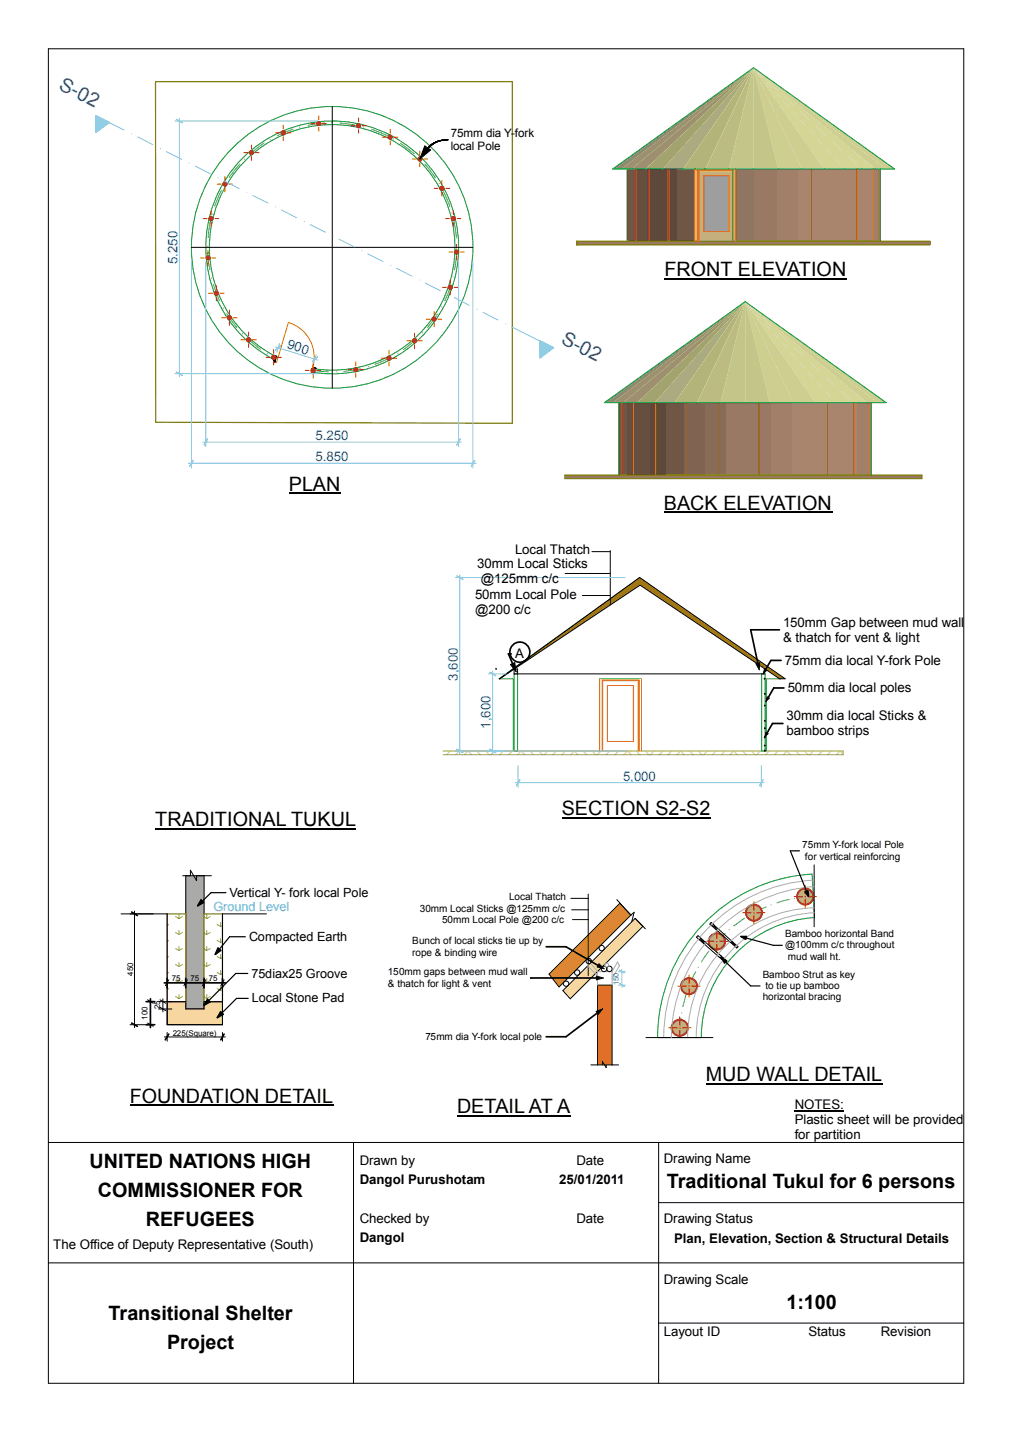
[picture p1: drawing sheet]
<svg xmlns="http://www.w3.org/2000/svg" width="210mm" height="297mm" viewBox="0 0 210 297" stroke-linecap="round" stroke-linejoin="round" font-family="sans-serif">
<path d="M10 10.1h189.9v276.8h-189.9zM10 237h189.9M73.3 237v49.9M136.6 237v49.9M136.6 249.5h63.3M10 262h189.9M136.6 274.4h63.3" fill="none" stroke="#010101" stroke-width=".21"/>
<path d="M32.3 16.9h74v70.9l-74-.2z" fill="none" stroke="#808001" stroke-width=".25"/>
<circle cx="68.9" cy="51.3" r="29.2" fill="#fff"/>
<circle cx="68.9" cy="51.3" r="29.2" fill="none" stroke="#039e22" stroke-width=".21"/>
<path d="M51 32.2a26.2 26.2 0 0 1 43 11.5 26.2 26.2 0 0 1-29.4 33.5v-.8a25.5 25.5 0 0 0 29-30.9 25.5 25.5 0 0 0-39.6-14.9 25.5 25.5 0 0 0 1.4 42.3l1.8 1.1-.3 .6a26.2 26.2 0 0 1-5.9-42.4z" fill-rule="evenodd" fill="#fff"/>
<path d="M50.3 32.8a26.2 26.2 0 0 1 43.6 10.5 26.2 26.2 0 0 1-29.3 33.9v-.8a25.5 25.5 0 0 0 29-30.9 25.5 25.5 0 0 0-39.6-14.9 25.5 25.5 0 0 0 1.4 42.3l1.8 1.1-.3 .6a26.2 26.2 0 0 1-6.6-41.8z" fill="none" stroke="#039e22" stroke-width=".21"/>
<g fill="none" stroke="#42c342" stroke-width=".21">
<path d="M45.9 39.5l-1.4 3.3M46.6 38.3h.1M49.7 34l-2.2 2.8M50.7 33h.1M54.8 29.7l-2.8 2.1M56 29h.1M60.8 26.8l-3.3 1.4M62.1 26.4h.1M67.4 25.5l-3.5 .5M68.7 25.5h.1M70.5 25.5l3.5 .5M75.4 26.3h.1"/>
<path d="M77.1 26.8l3.2 1.4M81.6 28.8h.1M83.1 29.7l2.8 2.2M86.9 32.8v.1M88.1 34.1l2.2 2.8M91.1 38.1h.1M91.9 39.6l1.4 3.2M43.1 52.5h.1M43.1 51.1h.1M43.1 52.5l.4 3.4M43.7 45.8l-.5 3.5M43.9 57.7h.1"/>
<path d="M44 44.4h.1M44.2 59l1.3 3.3M93.5 59.1l-1.3 3.3M93.7 44.2h.1M94 57.4h.1M94.1 45.9l.6 3.5M94.7 52.5l-.4 3.5M94.7 50.8h.1M46.3 63.9h.1M47 65.1l2.1 2.8M50.3 69.2v.1M51.3 70.2l2.7 2.2"/>
<path d="M55.5 73.4h.1M56.7 74.1l.3 .2M64.6 76.8l3.5 .3M69.8 77.1v.1M74.8 76.5l-3.5 .5M76.5 76h.1M81 74.1l-3.2 1.5M82.5 73.3h.1M86.4 70.3l-2.7 2.2M87.7 69h.1M90.7 65.2l-2.1 2.8M91.6 63.6v.1"/>
</g>
<path d="M57.1 73.9l.2 .1-.3 1.1v-.2l-.2-.1M65.5 76.4l-.3-.1-.3 1.1 .1-.1 .2 .1" fill="none" stroke="#010101" stroke-width=".35"/>
<g fill="#fff">
<path d="M64.9 76.2l.3 .1-.3 1.1-.3-.1z" fill-rule="evenodd"/>
<path d="M57.3 74l.4 .1-.3 1.1-.4-.1z" fill-rule="evenodd"/>
</g>
<path d="M57.3 74l.4 .1-.3 1.1-.4-.1zM57.7 74.1l2.1-7.2a7.5 7.5 0 0 1 5.1 9.3M64.9 76.2l.3 .1-.3 1.1-.3-.1z" fill="none" stroke="#ff6701" stroke-width=".21"/>
<path d="M57.1 73.9l.2 .1-.3 1.1v-.2l-.2-.1M65.5 76.4l-.3-.1-.3 1.1 .1-.1 .2 .1" fill="none" stroke="#010101" stroke-width=".35"/>
<circle cx="56.8" cy="74.1" r=".38" fill="#a81003"/>
<circle cx="56.8" cy="74.1" r=".38" fill="none" stroke="#a81003" stroke-width=".35"/>
<path d="M55.2 74.1h.8M56.8 74.1h.1M56.8 72.5v.8M56.8 74.9v.8M57.6 74.1h.8" fill="none" stroke="#ff0101" stroke-width=".21"/>
<circle cx="51.6" cy="70.5" r=".39" fill="#a81003"/>
<circle cx="51.6" cy="70.5" r=".38" fill="none" stroke="#a81003" stroke-width=".35"/>
<path d="M50 70.5h.8M51.6 70.5h.1M51.6 68.9v.8M51.6 71.3v.8M52.4 70.5h.8" fill="none" stroke="#ff0101" stroke-width=".21"/>
<circle cx="47.6" cy="65.9" r=".38" fill="#a81003"/>
<circle cx="47.6" cy="65.9" r=".38" fill="none" stroke="#a81003" stroke-width=".35"/>
<path d="M46 65.9h.8M47.6 64.3v.8M47.6 65.9v.1M47.6 66.7v.8M48.4 65.9h.8" fill="none" stroke="#ff0101" stroke-width=".21"/>
<circle cx="44.9" cy="60.8" r=".39" fill="#a81003"/>
<circle cx="44.9" cy="60.8" r=".38" fill="none" stroke="#a81003" stroke-width=".35"/>
<path d="M44.9 59.2v.8M43.3 60.8h.8M44.9 60.8v.1M44.9 61.6v.8M45.7 60.8h.8" fill="none" stroke="#ff0101" stroke-width=".21"/>
<circle cx="43.2" cy="53.5" r=".37" fill="#a81003"/>
<circle cx="43.2" cy="53.5" r=".36" fill="none" stroke="#a81003" stroke-width=".35"/>
<path d="M41.6 53.5h.8M43.1 51.9v.8M43.1 53.5v.1M43.1 54.3v.8M43.9 53.5h.8" fill="none" stroke="#ff0101" stroke-width=".21"/>
<circle cx="43.8" cy="45.4" r=".37" fill="#a81003"/>
<circle cx="43.8" cy="45.3" r=".38" fill="none" stroke="#a81003" stroke-width=".35"/>
<path d="M42.2 45.3h.8M43.8 43.7v.8M43.8 45.3v.1M43.8 46.1v.8M44.6 45.3h.8" fill="none" stroke="#ff0101" stroke-width=".21"/>
<circle cx="46.6" cy="38.2" r=".37" fill="#a81003"/>
<circle cx="46.7" cy="38.2" r=".37" fill="none" stroke="#a81003" stroke-width=".35"/>
<path d="M45 38.2h.8M46.7 36.6v.8M46.7 38.2h.1M46.7 39v.8M47.5 38.2h.7" fill="none" stroke="#ff0101" stroke-width=".21"/>
<circle cx="52.1" cy="31.7" r=".38" fill="#a81003"/>
<circle cx="52.1" cy="31.7" r=".37" fill="none" stroke="#a81003" stroke-width=".35"/>
<path d="M50.5 31.7h.9M52.2 30.1v.8M52.2 31.7h.1M52.2 32.5v.8M52.9 31.7h.8" fill="none" stroke="#ff0101" stroke-width=".21"/>
<circle cx="58.8" cy="27.6" r=".38" fill="#a81003"/>
<circle cx="58.8" cy="27.6" r=".38" fill="none" stroke="#a81003" stroke-width=".35"/>
<path d="M57.1 27.6h.9M58.8 27.6h.1M58.8 26v.8M58.8 28.4v.8M59.6 27.6h.8" fill="none" stroke="#ff0101" stroke-width=".21"/>
<circle cx="66.1" cy="25.6" r=".37" fill="#a81003"/>
<circle cx="66.1" cy="25.6" r=".36" fill="none" stroke="#a81003" stroke-width=".35"/>
<path d="M64.5 25.7h.8M66.1 25.7h.1M66.1 24v.8M66.1 26.4v.8M66.9 25.7h.8" fill="none" stroke="#ff0101" stroke-width=".21"/>
<circle cx="80.7" cy="74.3" r=".37" fill="#a81003"/>
<circle cx="80.7" cy="74.3" r=".38" fill="none" stroke="#a81003" stroke-width=".35"/>
<path d="M79.1 74.3h.8M80.7 72.7v.8M80.7 74.3h.1M80.7 75.1v.8M81.5 74.3h.8" fill="none" stroke="#ff0101" stroke-width=".21"/>
<circle cx="86" cy="70.7" r=".38" fill="#a81003"/>
<circle cx="86" cy="70.7" r=".38" fill="none" stroke="#a81003" stroke-width=".35"/>
<path d="M84.4 70.7h.8M86 70.7h.1M86 69.1v.8M86 71.5v.8M86.8 70.7h.8" fill="none" stroke="#ff0101" stroke-width=".21"/>
<circle cx="90" cy="66.2" r=".37" fill="#a81003"/>
<circle cx="90" cy="66.2" r=".36" fill="none" stroke="#a81003" stroke-width=".35"/>
<path d="M88.4 66.2h.8M90 64.6v.8M90 66.2v.1M90 67v.8M90.8 66.2h.8" fill="none" stroke="#ff0101" stroke-width=".21"/>
<circle cx="93.4" cy="59.6" r=".37" fill="#a81003"/>
<circle cx="93.4" cy="59.6" r=".37" fill="none" stroke="#a81003" stroke-width=".35"/>
<path d="M91.8 59.6h.8M93.4 58v.8M93.4 59.6h.1M94.2 59.6h.8M93.4 60.4v.8" fill="none" stroke="#ff0101" stroke-width=".21"/>
<circle cx="94.7" cy="52.3" r=".37" fill="#a81003"/>
<circle cx="94.7" cy="52.3" r=".37" fill="none" stroke="#a81003" stroke-width=".35"/>
<path d="M93.1 52.3h.8M94.7 50.7v.8M94.7 52.3h.1M94.7 53.1v.8M95.5 52.3h.8" fill="none" stroke="#ff0101" stroke-width=".21"/>
<circle cx="94" cy="45.3" r=".37" fill="#a81003"/>
<circle cx="94" cy="45.3" r=".37" fill="none" stroke="#a81003" stroke-width=".35"/>
<path d="M92.4 45.3h.8M94 43.7v.8M94 45.3v.1M94 46.1v.8M94.8 45.3h.8" fill="none" stroke="#ff0101" stroke-width=".21"/>
<circle cx="91.7" cy="39.1" r=".38" fill="#a81003"/>
<circle cx="91.7" cy="39.1" r=".38" fill="none" stroke="#a81003" stroke-width=".35"/>
<path d="M90 39.1h.8M91.7 37.5v.8M91.7 39.1h.1M91.7 39.9v.8M92.5 39.1h.8" fill="none" stroke="#ff0101" stroke-width=".21"/>
<circle cx="87.1" cy="33" r=".37" fill="#a81003"/>
<circle cx="87.1" cy="33" r=".37" fill="none" stroke="#a81003" stroke-width=".35"/>
<path d="M85.5 33h.8M87.1 31.4v.8M87.1 33h.1M87.1 33.8v.8M87.9 33h.8" fill="none" stroke="#ff0101" stroke-width=".21"/>
<circle cx="80.9" cy="28.5" r=".37" fill="#a81003"/>
<circle cx="80.9" cy="28.4" r=".37" fill="none" stroke="#a81003" stroke-width=".35"/>
<path d="M79.3 28.4h.8M80.9 28.4h.1M80.9 26.8v.8M80.9 29.3v.8M81.7 28.4h.8" fill="none" stroke="#ff0101" stroke-width=".21"/>
<circle cx="74.4" cy="26.1" r=".38" fill="#a81003"/>
<circle cx="74.4" cy="26.1" r=".37" fill="none" stroke="#a81003" stroke-width=".35"/>
<path d="M72.8 26.1h.8M74.4 26.1h.1M74.4 24.5v.8M74.4 26.9v.7M75.1 26.1h.8" fill="none" stroke="#ff0101" stroke-width=".21"/>
<circle cx="73.8" cy="76.7" r=".37" fill="#a81003"/>
<circle cx="73.8" cy="76.7" r=".36" fill="none" stroke="#a81003" stroke-width=".35"/>
<path d="M72.2 76.7h.8M73.8 75.1v.8M73.8 76.7h.1M73.8 77.5v.8M74.6 76.7h.8" fill="none" stroke="#ff0101" stroke-width=".21"/>
<circle cx="64.9" cy="76.8" r=".38" fill="#a81003"/>
<circle cx="64.9" cy="76.9" r=".37" fill="none" stroke="#a81003" stroke-width=".35"/>
<path d="M63.3 76.8h.8M64.9 76.8h.1M64.9 75.3v.7M64.9 77.6v.8M65.7 76.8h.8" fill="none" stroke="#ff0101" stroke-width=".21"/>
<path d="M68.9 22.1v58.4M39.7 51.3h58.4" fill="none" stroke="#010101" stroke-width=".21"/>
<g fill="none" stroke="#80c2ff" stroke-width=".21">
<path d="M22.6 25.4l3.1 1.6M27.3 27.8h.1M28.6 28.4l3.1 1.6M33.3 30.8h.1M34.5 31.5l3.2 1.6M36.3 25.1h29.6M37.2 24.5v53.6M39.2 33.8h.1M40.5 34.5l3.1 1.6M45.2 36.9h.1M46.4 37.5l3.2 1.6M51.2 39.9h.1"/>
<path d="M39.7 54.3v42.8M42.7 54.3v38.3M52.4 40.6l3.2 1.5M57.1 42.9h.1M58.4 43.6l3.2 1.6M63.1 46h.1M64.3 46.6l3.2 1.6M69.1 49h.1M70.3 49.6l3.2 1.6M75.1 52h.1M76.3 52.7l3.2 1.5M81 55h.1"/>
<path d="M82.3 55.7l3.1 1.6M87 58.1h.1M88.2 58.7l3.2 1.6M95.1 54.3v38.3M98.1 54.3v42.8M36.3 77.5h29.6M57.1 72l8.8 2.7M58 71.2l-.6 1.9M65.6 73.6l-.6 1.8M93 61.1h.1M94.2 61.7l3.1 1.6M98.9 64.1h.1"/>
<path d="M100.2 64.8l3.1 1.6M104.9 67.2h.1M106.1 67.8l6 3M39.1 96.1h59.6M42.1 91.7h53.6"/>
</g>
<path d="M36.6 24.8l1.2 .7M36.6 77.2l1.2 .7M58.2 71.7l-1.1 .9M65.8 74l-1 1M40 95.5l-.7 1.2M43.1 91.1l-.8 1.2M95.5 91.1l-.8 1.2M98.5 95.5l-.8 1.2" fill="none" stroke="#41a5ff" stroke-width=".25"/>
<path d="M19.9 24l2.7 1.4-2.7 2z" fill="#41a5ff"/>
<path d="M19.9 24l2.7 1.4-2.7 2z" fill="none" stroke="#41a5ff" stroke-width=".35"/>
<path d="M112.1 70.8l2.6 1.3-2.7 2.1z" fill="#41a5ff"/>
<path d="M112.1 70.8l2.6 1.3-2.7 2.1z" fill="none" stroke="#41a5ff" stroke-width=".35"/>
<path d="M88.1 30.3l1.2 .8-2.2 1.9z" fill="none" stroke="#010101" stroke-width=".21"/>
<path d="M88.1 30.3l1.2 .8-2.2 1.9z" fill="#010101"/>
<g fill="none" stroke="#010101" stroke-width=".21">
<path d="M88.7 30.7h.1M88.7 30.6h.1M88.7 30.6v.1M88.8 30.6h.1M88.8 30.6h-.1M88.9 30.5h.1M88.9 30.5l-.1 .1M88.9 30.5v.1M89 30.4h.1M89 30.4l-.1 .1M89.1 30.4h.1M89.1 30.3h.1"/>
<path d="M89.1 30.3l-.1 .1M89.2 30.3h.1M89.2 30.2h.1M89.2 30.2v.1M89.3 30.1h.1M89.3 30.1l-.1 .1M89.4 30.1h-.1M89.4 30.1h.1M89.5 30h.1M89.5 30l-.1 .1M89.6 29.9h.1M89.6 29.9l-.1 .1"/>
<path d="M89.7 29.9h.1M89.7 29.8h.1M89.7 29.8l-.1 .1M89.8 29.8h.1M89.9 29.7h.1M89.9 29.7l-.1 .1M90 29.7h.1M90 29.7h-.1M90 29.6v.1M90 29.6h.1M90.1 29.6h.1M90.2 29.5h.1"/>
<path d="M90.3 29.5h.1M90.3 29.5l-.3 .1M90.4 29.5h.1M90.5 29.4h.1M90.6 29.4h.1M90.6 29.4l-.2 .1M90.7 29.3h.1M90.8 29.3l-.2 .1M90.8 29.3h.1M90.9 29.3h.1M91 29.3h.1M91 29.3h-.2"/>
<path d="M91.1 29.2h.1M91.1 29.2l-.1 .1M91.2 29.2h.1M91.3 29.2h.1M91.4 29.2h.1M91.4 29.1h.1M91.5 29.1h.1M91.6 29.1h.1M91.6 29.1l-.4 .1M91.7 29.1h.1M91.7 29.1h-.1M91.7 29.1h.2"/>
<path d="M91.8 29.1h.1M91.9 29.1h.1M91.9 29h.1M91.9 29v.1M92 29h.1M92.1 29h.1M92.2 29h.1M92.3 29h.1M92.4 29h.1M92.5 29h.1M92.5 29h-.6M92.5 29h.3"/>
<path d="M92.6 29h.1M92.7 29h.1M92.8 29h.1"/>
</g>
<path d="M138.9 35.1v14.9M144.1 35.1v14.9M161.3 35.1v14.9M168.1 35.1v14.9M177.5 35.1v14.9" fill="none" stroke="#8a5a20" stroke-width=".21"/>
<path d="M161.4 35.1v14.9M168.3 35.1v14.9M168.4 35.1v14.9M173.6 35.1v14.9M173.7 35.1v14.9M177.6 35.1v14.9M177.8 35.1v14.9M181.2 35.1v14.9M182.4 35.1v14.9M182.5 35.1v14.9" fill="none" stroke="#99652a" stroke-width=".21"/>
<path d="M130.3 35.1v14.9M134.8 35.1v14.9M138.8 35.1v14.9M144 35.1v14.9M168 35.1v14.9" fill="none" stroke="#643f0a" stroke-width=".21"/>
<path d="M130.2 35.1v14.9M131.9 35.1v14.9M134.6 35.1v14.9M138.6 35.1v14.9M143.9 35.1v14.9" fill="none" stroke="#5c3a05" stroke-width=".21"/>
<path d="M119.6 50l.1 .8z" fill-rule="evenodd" fill="#785d4b"/>
<path d="M119.7 50h73.2v.8h-73.2z" fill-rule="evenodd" fill="#997963"/>
<path d="M152.6 35.1v14.9" fill="none" stroke="#edcf98" stroke-width=".21"/>
<path d="M152.3 35.1h.3v14.9h-.5v-14.7z" fill-rule="evenodd" fill="#c9af80"/>
<path d="M144.6 35.3v14.7" fill="none" stroke="#edcf98" stroke-width=".21"/>
<path d="M144.1 35.1h.3l.2 .2v14.7h-.5z" fill-rule="evenodd" fill="#c9af80"/>
<path d="M144.4 35.2h7.9" fill="none" stroke="#c9af80" stroke-width=".25"/>
<path d="M144.6 35.4h7.5M144.7 35.4v14.6M152 35.4v14.6" fill="none" stroke="#c9af80" stroke-width=".21"/>
<path d="M144.8 35.4v14.6M145.9 36.4v11.6" fill="none" stroke="#edcf98" stroke-width=".21"/>
<g fill="#c9af80">
<path d="M144.9 36.4h1v11.6h-1z" fill-rule="evenodd"/>
<path d="M151.2 36.4h.7v11.6h-.7z" fill-rule="evenodd"/>
<path d="M144.9 48h7v2h-7z" fill-rule="evenodd"/>
<path d="M144.9 35.4h7v1h-7z" fill-rule="evenodd"/>
</g>
<path d="M146 36.4h5.2v11.6h-5.2z" fill-rule="evenodd" fill="#9e9e9e"/>
<path d="M156.3 14.1l29.2 21h-.4z" fill="#c4c589"/>
<path d="M127.1 35.1l29.2-21-28.8 21z" fill="#808158"/>
<path d="M127.5 35.1l28.8-21-27.5 21z" fill="#88895e"/>
<path d="M128.8 35.1l27.5-21-25.3 21z" fill="#919265"/>
<path d="M131 35.1l25.3-21-22.4 21z" fill="#999a6b"/>
<path d="M133.9 35.1l22.4-21-18.8 21z" fill="#a2a371"/>
<path d="M156.3 14.1l-14.6 21h-4.2z" fill="#aaab78"/>
<path d="M156.3 14.1l-10 21h-4.6z" fill="#b3b47e"/>
<path d="M156.3 14.1l-5.1 21h-4.9z" fill="#bcbc83"/>
<g fill="#c4c589">
<path d="M156.3 14.1v21h-5.1z"/>
<path d="M156.3 14.1l5.1 21h-5.1z"/>
</g>
<g fill="#cdce90">
<path d="M156.3 14.1l10 21h-4.9z"/>
<path d="M156.3 14.1l14.6 21h-4.6z"/>
</g>
<g fill="#d5d696">
<path d="M156.3 14.1l18.8 21h-4.2z"/>
<path d="M156.3 14.1l22.4 21h-3.6z"/>
<path d="M156.3 14.1l25.3 21h-2.9z"/>
</g>
<g fill="#cdce90">
<path d="M156.3 14.1l27.5 21h-2.2z"/>
<path d="M156.3 14.1l28.8 21h-1.3z"/>
</g>
<path d="M151.9 35.4v14.6" fill="none" stroke="#90725d" stroke-width=".21"/>
<path d="M152.6 35.1h3.9v14.9h-3.9z" fill-rule="evenodd" fill="#90725d"/>
<path d="M156.5 35.1h4.6v14.9h-4.6z" fill-rule="evenodd" fill="#997963"/>
<path d="M161.4 35.1h4.1v14.9h-4.1z" fill-rule="evenodd" fill="#a17f69"/>
<path d="M161.2 35.1v14.9" fill="none" stroke="#a17f69" stroke-width=".21"/>
<g fill="#aa856e">
<path d="M165.5 35.1h2.5v14.9h-2.5z" fill-rule="evenodd"/>
<path d="M168.4 35.1h1.3v14.9h-1.3z" fill-rule="evenodd"/>
<path d="M169.7 35.1h3.7v14.9h-3.7z" fill-rule="evenodd"/>
<path d="M173.7 35.1h3v14.9h-3z" fill-rule="evenodd"/>
</g>
<path d="M173.5 35.1v14.9" fill="none" stroke="#aa856e" stroke-width=".21"/>
<g fill="#aa856e">
<path d="M176.7 35.1h.8v14.9h-.8z" fill-rule="evenodd"/>
<path d="M177.8 35.1h1.4v14.9h-1.4z" fill-rule="evenodd"/>
<path d="M179.2 35.1h1.9v14.9h-1.9z" fill-rule="evenodd"/>
</g>
<path d="M181.2 35.1h1v14.9h-1z" fill-rule="evenodd" fill="#a17f69"/>
<path d="M181.1 35.1v14.9" fill="none" stroke="#a17f69" stroke-width=".21"/>
<path d="M182.3 35.1v14.9M182.5 35.1v14.9" fill="none" stroke="#997963" stroke-width=".21"/>
<path d="M130.5 35.1v14.9" fill="none" stroke="#6f5645" stroke-width=".42"/>
<path d="M130.1 35.1v14.9" fill="none" stroke="#6f5645" stroke-width=".21"/>
<path d="M130.7 35.1h1.2v14.9h-1.2z" fill-rule="evenodd" fill="#6f5645"/>
<path d="M132 35.1v14.9" fill="none" stroke="#6f5645" stroke-width=".21"/>
<path d="M132 35.1h2.2v14.9h-2.2z" fill-rule="evenodd" fill="#674f40"/>
<path d="M134.4 35.1v14.9" fill="none" stroke="#5e483a" stroke-width=".38"/>
<g fill="#5e483a">
<path d="M134.9 35.1h2.1v14.9h-2.1z" fill-rule="evenodd"/>
<path d="M137 35.1h1.6v14.9h-1.6z" fill-rule="evenodd"/>
<path d="M139 35.1h1.4v14.9h-1.4z" fill-rule="evenodd"/>
</g>
<path d="M140.4 35.1h3.4v14.9h-3.4z" fill-rule="evenodd" fill="#6f5645"/>
<path d="M144.1 35.1v14.9" fill="none" stroke="#6f5645" stroke-width=".21"/>
<path d="M130.2 35.1v14.9M131.9 35.1v14.9M134.6 35.1v14.9M138.6 35.1v14.9M177.8 35.1v14.9M181.2 35.1v14.9M182.5 35.1v14.9" fill="none" stroke="#fd4536" stroke-width=".21"/>
<path d="M119.7 50v.8M192.9 50h-73.3v.8h73.3" fill="none" stroke="#808001" stroke-width=".25"/>
<path d="M144.1 35.1v14.9M144.9 35.4v14.6M145.9 36.4h5.3v11.6h-5.3zM146 36.4v11.6M152.6 35.1v14.9M144.6 50v-14.7h7.5v14.7M144.7 50v-14.6h7.2v14.6" fill="none" stroke="#ff6701" stroke-width=".21"/>
<path d="M127.1 35.1l29.2-21 29.2 21zM130.1 35.1v14.9M151.9 35.4v14.6M182.5 35.1v14.9" fill="none" stroke="#039e22" stroke-width=".21"/>
<path d="M129.1 83.5v15.1M131.5 83.5v15.1M136 83.5v15.1M142.2 83.5v15.1M148.8 83.5v15.1" fill="none" stroke="#5c3a05" stroke-width=".21"/>
<path d="M129.1 83.5v15.1M131.6 83.5v15.1M136.1 83.5v15.1M142.3 83.5v15.1M148.9 83.5v15.1M157.2 83.5v15.1" fill="none" stroke="#643f0a" stroke-width=".21"/>
<path d="M136.3 83.5v15.1M142.5 83.5v15.1M149.1 83.5v15.1M157.4 83.5v15.1M164.8 83.5v15.1M171.4 83.5v15.1" fill="none" stroke="#8a5a20" stroke-width=".21"/>
<path d="M149.2 83.5v15.1M157.5 83.5v15.1M157.6 83.5v15.1M164.9 83.5v15.1M165 83.5v15.1M171.5 83.5v15.1M171.7 83.5v15.1M177 83.5v15.1M177.2 83.5v15.1M180 83.5v15.1" fill="none" stroke="#99652a" stroke-width=".21"/>
<path d="M117.2 98.6h74v.7h-74z" fill-rule="evenodd" fill="#997963"/>
<path d="M125.3 83.5l29.3-20.9-28.8 20.9z" fill="#808158"/>
<path d="M125.8 83.5l28.8-20.9-27.5 20.9z" fill="#88895e"/>
<path d="M127.1 83.5l27.5-20.9-25.4 20.9z" fill="#919265"/>
<path d="M129.2 83.5l25.4-20.9-22.4 20.9z" fill="#999a6b"/>
<path d="M132.2 83.5l22.4-20.9-18.8 20.9z" fill="#a2a371"/>
<path d="M154.6 62.6l-14.6 20.9h-4.2z" fill="#aaab78"/>
<path d="M154.6 62.6l-10 20.9h-4.6z" fill="#b3b47e"/>
<path d="M154.6 62.6l-5.1 20.9h-4.9z" fill="#bcbc83"/>
<g fill="#c4c589">
<path d="M154.6 62.6v20.9h-5.1z"/>
<path d="M154.6 62.6l5 20.9h-5z"/>
</g>
<g fill="#cdce90">
<path d="M154.6 62.6l9.9 20.9h-4.9z"/>
<path d="M154.6 62.6l14.6 20.9h-4.7z"/>
</g>
<g fill="#d5d696">
<path d="M154.6 62.6l18.8 20.9h-4.2z"/>
<path d="M154.6 62.6l22.4 20.9h-3.6z"/>
<path d="M154.6 62.6l25.3 20.9h-2.9z"/>
</g>
<g fill="#cdce90">
<path d="M154.6 62.6l27.4 20.9h-2.1z"/>
<path d="M154.6 62.6l28.7 20.9h-1.3z"/>
</g>
<path d="M154.6 62.6l29.2 20.9h-.5z" fill="#c4c589"/>
<g fill="#6f5645">
<path d="M128.3 83.5h.5v15.1h-.5z" fill-rule="evenodd"/>
<path d="M129.2 83.5h.9v15.1h-.9z" fill-rule="evenodd"/>
</g>
<path d="M128.9 83.5v15.1" fill="none" stroke="#6f5645" stroke-width=".21"/>
<g fill="#674f40">
<path d="M130.1 83.5h1.3v15.1h-1.3z" fill-rule="evenodd"/>
<path d="M131.7 83.5h.4v15.1h-.4z" fill-rule="evenodd"/>
<path d="M132.1 83.5h2.8v15.1h-2.8z" fill-rule="evenodd"/>
</g>
<g fill="#5e483a">
<path d="M136.4 83.5h1.8v15.1h-1.8z" fill-rule="evenodd"/>
<path d="M134.9 83.5h1.1v15.1h-1.1z" fill-rule="evenodd"/>
</g>
<path d="M138.2 83.5h3.8v15.1h-3.8z" fill-rule="evenodd" fill="#6f5645"/>
<path d="M142.1 83.5v15.1" fill="none" stroke="#806451" stroke-width=".21"/>
<path d="M142.5 83.5h3.8v15.1h-3.8z" fill-rule="evenodd" fill="#806451"/>
<g fill="#886b57">
<path d="M146.3 83.5h2.5v15.1h-2.5z" fill-rule="evenodd"/>
<path d="M149.3 83.5h1.4v15.1h-1.4z" fill-rule="evenodd"/>
</g>
<g fill="#997963">
<path d="M150.7 83.5h4.6v15.1h-4.6z" fill-rule="evenodd"/>
<path d="M155.3 83.5h1.8v15.1h-1.8z" fill-rule="evenodd"/>
<path d="M157.6 83.5h2.3v15.1h-2.3z" fill-rule="evenodd"/>
</g>
<path d="M159.9 83.5h4.4v15.1h-4.4z" fill-rule="evenodd" fill="#a17f69"/>
<path d="M165 83.5h3.4v15.1h-3.4z" fill-rule="evenodd" fill="#aa856e"/>
<path d="M164.5 83.5v15.1" fill="none" stroke="#aa856e" stroke-width=".42"/>
<path d="M171.9 83.5v15.1" fill="none" stroke="#aa856e" stroke-width=".38"/>
<g fill="#aa856e">
<path d="M168.4 83.5h3v15.1h-3z" fill-rule="evenodd"/>
<path d="M172.1 83.5h3.1v15.1h-3.1z" fill-rule="evenodd"/>
<path d="M177.2 83.5h.6v15.1h-.6z" fill-rule="evenodd"/>
<path d="M175.2 83.5h1.8v15.1h-1.8z" fill-rule="evenodd"/>
</g>
<g fill="#a17f69">
<path d="M177.8 83.5h1.7v15.1h-1.7z" fill-rule="evenodd"/>
<path d="M180.1 83.5h.5v15.1h-.5z" fill-rule="evenodd"/>
</g>
<path d="M179.7 83.5v15.1" fill="none" stroke="#a17f69" stroke-width=".38"/>
<path d="M180.7 83.5v15.1" fill="none" stroke="#997963" stroke-width=".21"/>
<path d="M129 83.5v15.1M131.4 83.5v15.1M136 83.5v15.1M177.2 83.5v15.1M180.1 83.5v15.1" fill="none" stroke="#fd4536" stroke-width=".21"/>
<path d="M117.2 98.6h74v.7h-74z" fill="none" stroke="#808001" stroke-width=".25"/>
<path d="M125.3 83.5l29.3-20.9 29.2 20.9zM128.3 83.5v15.1M180.8 83.5v15.1" fill="none" stroke="#039e22" stroke-width=".21"/>
<g fill="#fff">
<path d="M125.6 125.1l7.1-5.3-4.3 3.4z"/>
<path d="M128.4 123.2l4.3-3.4-2.9 2.6z"/>
<path d="M129.8 122.4l2.9-2.6-2.1 2.1z"/>
<path d="M132.7 119.8l-1.4 1.9-.7 .2z"/>
<path d="M132.7 119.8l-1 1.7-.4 .2z"/>
<path d="M132.7 119.8l-.5 1.6-.5 .1z"/>
<path d="M132.7 119.8l-.2 1.6h-.3z"/>
<path d="M132.7 119.8l.2 1.6h-.4z"/>
<path d="M132.7 119.8l.6 1.6h-.4z"/>
<path d="M132.7 119.8l1.1 1.7-.5-.1z"/>
<path d="M132.7 119.8l1.6 2-.5-.3z"/>
<path d="M132.7 119.8l2.3 2.3-.7-.3z"/>
<path d="M132.7 119.8l3.3 2.8-1-.5z"/>
<path d="M132.7 119.8l5.1 4-1.8-1.2z"/>
<path d="M132.7 119.8l9.3 6.9-4.2-2.9z"/>
<path d="M114.9 132.7l17.8-12.9-7.1 5.3z"/>
<path d="M132.7 119.8l29.2 21-19.9-14.1z" fill-rule="evenodd"/>
<path d="M103.5 140.8l29.2-21z" fill-rule="evenodd"/>
<path d="M103.6 140.8l22-15.7a24.3 24.3 0 0 1 6.1-3.6l1.6-.1 1 .4a43.1 43.1 0 0 1 7.7 4.9l19.8 14.1z" fill-rule="evenodd"/>
</g>
<path d="M103.5 140.8l29.2-21 29.2 21zM103.6 140.8l22-15.7a24.3 24.3 0 0 1 6.1-3.6l1.6-.1 1 .4a43.1 43.1 0 0 1 7.7 4.9l19.8 14.1" fill="none" stroke="#039e22" stroke-width=".21"/>
<path d="M103.6 140.8l29.1-21 30.2 21h-1.2l-28.9-19.4z" fill-rule="evenodd" fill="#bd8b18"/>
<path d="M103.6 140.8l29.1-21 30.2 21h-1.2l-28.9-19.4z" fill="none" stroke="#010101" stroke-width=".21"/>
<g fill="#fff">
<path d="M124.3 140.8l.1 15z" fill-rule="evenodd"/>
<path d="M124.4 140.8h.2l.3 .3v14.7h-.5z" fill-rule="evenodd"/>
<path d="M132.5 141.1v14.7z" fill-rule="evenodd"/>
<path d="M132.8 140.8h.3v15h-.6v-14.7z" fill-rule="evenodd"/>
<path d="M124.6 140.8h8.2l-.3 .3h-7.6z" fill-rule="evenodd"/>
<path d="M124.9 141.2h.1v14.6h-.1z" fill-rule="evenodd"/>
<path d="M132.4 141.2h.1v14.6h-.1z" fill-rule="evenodd"/>
<path d="M124.9 141.1h7.6v.1h-7.6z" fill-rule="evenodd"/>
<path d="M131.4 142.2v11.6z" fill-rule="evenodd"/>
<path d="M131.4 142.2h1v11.6h-1z" fill-rule="evenodd"/>
<path d="M125 142.2h1v11.6h-1z" fill-rule="evenodd"/>
<path d="M125 153.8h7.4v2h-7.4z" fill-rule="evenodd"/>
<path d="M125 141.2h7.4v1h-7.4z" fill-rule="evenodd"/>
<path d="M126 142.2h5.4v11.6h-5.4z" fill-rule="evenodd"/>
<path d="M158.7 140.8l.1 15z" fill-rule="evenodd"/>
<path d="M158.8 140.8l.1 15z" fill-rule="evenodd"/>
<path d="M91.9 155.8h83v.7h-83z" fill-rule="evenodd"/>
</g>
<g fill="none" stroke="#dede87" stroke-width=".21">
<path d="M93.4 155.8l-.8 .7M95.2 155.8l-.7 .7M96.3 156.5l.8-.7 .7 .7M98.9 155.8l.8 .7M100.8 155.8l.7 .7M102.6 155.8l-.8 .7M104.4 155.8l-.7 .7M106.3 155.8l-.8 .7M107.4 156.5l.7-.7 .7 .7M109.9 155.8l.8 .7M111.8 155.8l.7 .7M113.6 155.8l-.7 .7"/>
<path d="M115.4 155.8l-.7 .7M117.3 155.8l-.8 .7M118.4 156.5l.7-.7 .7 .7M120.9 155.8l.8 .7M122.8 155.8l.7 .7M124.6 155.8l-.7 .7M126.4 155.8l-.7 .7M128.3 155.8l-.7 .7M129.4 156.5l.7-.7 .8 .7M132 155.8l.7 .7M133.8 155.8l.8 .7M135.6 155.8l-.7 .7"/>
<path d="M137.5 155.8l-.8 .7M139.3 155.8l-.7 .7M140.4 156.5l.8-.7 .7 .7M143 155.8l.8 .7M144.8 155.8l.8 .7M146.7 155.8l-.8 .7M148.5 155.8l-.8 .7M150.4 155.8l-.8 .7M151.4 156.5l.8-.7 .8 .7M154 155.8l.8 .7M155.9 155.8l.7 .7M157.7 155.8l-.8 .7"/>
<path d="M159.6 155.8l-.8 .7M161.4 155.8l-.8 .7M162.5 156.5l.7-.7 .8 .7M165.1 155.8l.7 .7M166.9 155.8l.7 .7M168.7 155.8l-.7 .7M170.6 155.8l-.8 .7M172.4 155.8l-.7 .7M174.9 156.4l-.7-.6-.7 .7"/>
</g>
<g fill="#fff">
<path d="M133.1 140.8h4.2v15h-4.2z" fill-rule="evenodd"/>
<path d="M137.3 140.8h4.3v15h-4.3z" fill-rule="evenodd"/>
<path d="M141.6 140.8h4.1v15h-4.1z" fill-rule="evenodd"/>
<path d="M145.7 140.8h3.6v15h-3.6z" fill-rule="evenodd"/>
<path d="M149.3 140.8h3.1v15h-3.1z" fill-rule="evenodd"/>
<path d="M152.4 140.8h2.5v15h-2.5z" fill-rule="evenodd"/>
<path d="M154.9 140.8h1.9v15h-1.9z" fill-rule="evenodd"/>
<path d="M156.8 140.8h1.1v15h-1.1z" fill-rule="evenodd"/>
<path d="M157.9 140.8h.1v15h-.1z" fill-rule="evenodd"/>
<path d="M107.4 140.8h.4v15h-.4z" fill-rule="evenodd"/>
<path d="M107.8 140.8h1.3v15h-1.3z" fill-rule="evenodd"/>
<path d="M109.1 140.8h2.1v15h-2.1z" fill-rule="evenodd"/>
<path d="M111.2 140.8h2.7v15h-2.7z" fill-rule="evenodd"/>
<path d="M113.9 140.8h3.3v15h-3.3z" fill-rule="evenodd"/>
<path d="M117.2 140.8h3.7v15h-3.7z" fill-rule="evenodd"/>
<path d="M120.9 140.8h3.4v15h-3.4z" fill-rule="evenodd"/>
<path d="M106.5 140.8h.1v15h-.1z" fill-rule="evenodd"/>
<path d="M158.7 140.8v15z" fill-rule="evenodd"/>
<path d="M158.9 140.8v15z" fill-rule="evenodd"/>
<path d="M158 139.8h.7v16h-.7z" fill-rule="evenodd"/>
<path d="M106.6 139.8h.8v16h-.8z" fill-rule="evenodd"/>
</g>
<path d="M124.3 140.8v15M124.4 140.8v15M124.9 155.8v-14.7h7.6v14.7M125 155.8v-14.6h7.4v14.6M126 142.2h5.4v11.6h-5.4zM131.4 142.2v11.6M133.1 140.8v15" fill="none" stroke="#ff6701" stroke-width=".21"/>
<path d="M158.9 140.8v15" fill="none" stroke="#fd4536" stroke-width=".21"/>
<path d="M91.9 155.8h83v.7h-83" fill="none" stroke="#a2a234" stroke-width=".21"/>
<path d="M106.6 139.8h.8v16h-.8zM158 139.8h.7v16h-.7zM106.5 140.8v15M158.9 140.8v15" fill="none" stroke="#039e22" stroke-width=".21"/>
<g fill="none" stroke="#010101" stroke-width=".21">
<path d="M117.2 119h9.4M122.8 114.4h3.8M126.6 114.2v11.3M107.4 139.8v-1h-.8v1h52.1M120.8 123.5h5.8M158.5 140.7l.1 .2zM158.6 154.6l.1 .1zM158.6 151l.1 .1zM158.6 155.6l.1 .2zM158.6 152.9l.1 .1-.1 .1zM158.6 149.4l.1 .2zM158.6 146.3l.1 .1z"/>
<path d="M158.9 151.9l.4 .3-.7 .7z"/>
<circle cx="158.6" cy="143.9" r=".08"/>
</g>
<g fill="none" stroke="#010101" stroke-width=".35">
<path d="M102.9 138.7h.1M160.2 150.1l-1.1 2"/>
<circle cx="107.8" cy="135.3" r="2.08"/>
</g>
<path d="M94.4 119.8h35.3M95.4 119.2v37.2M101.3 139.8h3.7M102.2 139.2v17.2M94.4 155.8h35.5M107.4 158.8v4.5M157.9 158.8v4.5M106.8 162.3h51.7" fill="none" stroke="#80c2ff" stroke-width=".21"/>
<path d="M94.7 119.5l1.3 .7M101.6 139.4l1.2 .8M94.7 155.4l1.3 .7M101.6 155.4l1.2 .7M107.8 161.8l-.7 1.2M158.3 161.8l-.7 1.2" fill="none" stroke="#41a5ff" stroke-width=".25"/>
<path d="M158.9 151.9l.4 .3-.7 .7z" fill="#010101"/>
<path d="M160.2 150.1h2.2M160.5 142.7l-1.2 2" fill="none" stroke="#010101" stroke-width=".35"/>
<path d="M159.1 144.6l.5 .2-.7 .7z" fill="none" stroke="#010101" stroke-width=".21"/>
<path d="M159.1 144.6l.5 .2-.7 .7z" fill="#010101"/>
<path d="M159.9 137l-1.2 2M160.5 142.7h2.1" fill="none" stroke="#010101" stroke-width=".35"/>
<path d="M158.5 138.9l.5 .2-.7 .7z" fill="none" stroke="#010101" stroke-width=".21"/>
<path d="M158.5 138.9l.5 .2-.7 .7z" fill="#010101"/>
<path d="M155.7 130.6l1.5 7M159.9 137h2.1" fill="none" stroke="#010101" stroke-width=".35"/>
<path d="M156.8 137.7l.8-.2-.1 1.4z" fill="none" stroke="#010101" stroke-width=".21"/>
<path d="M156.8 137.7l.8-.2-.1 1.4z" fill="#010101"/>
<path d="M105.5 135.6l.8 2M155.7 130.6h6" fill="none" stroke="#010101" stroke-width=".35"/>
<path d="M105.9 137.8l.9-.3 .3 1.9z" fill="none" stroke="#010101" stroke-width=".21"/>
<path d="M105.9 137.8l.9-.3 .3 1.9z" fill="#010101"/>
<path d="M105.5 135.6h.5" fill="none" stroke="#010101" stroke-width=".35"/>
<path d="M113.9 202.1l14.7-14.7 2.3 2.4-14.9 14.9z" fill-rule="evenodd" fill="#e4ad2d"/>
<path d="M113.9 202.1l14.7-14.7 2.3 2.4-14.9 14.9z" fill="none" stroke="#010101" stroke-width=".21"/>
<path d="M116.8 205.5l14.9-15 1.6 1.7-15 15z" fill-rule="evenodd" fill="#ffd5aa"/>
<path d="M131.7 190.5l1.6 1.7-15 15-1.5-1.7z" fill="none" stroke="#010101" stroke-width=".21"/>
<path d="M124 204.3h3v16.6h-3z" fill-rule="evenodd" fill="#ff8001"/>
<g fill="none" stroke="#010101" stroke-width=".21">
<path d="M118.4 186.4h3.6M118.6 188.7h3.4M118.7 190.8h3.3M122 185.5v16.9M127.9 186.6l1.5 1.6M129.4 188.3l1.5 1.5 .6-.6-.5 2M131.7 190.5l2.2 2.2M123.7 202.5l1.4 .4-1.4 .3zM122.6 220.9h5.7M124 220.9v-16.6h3v16.6M124.9 220.9v-.8l.8 1.3v-.5"/>
<circle cx="122.1" cy="199.3" r=".56"/>
<circle cx="124.8" cy="196.7" r=".56"/>
<circle cx="117.4" cy="204" r=".56"/>
<circle cx="119.7" cy="201.7" r=".56"/>
<circle cx="125.3" cy="201" r=".57"/>
<circle cx="126.4" cy="201" r=".56"/>
</g>
<g fill="none" stroke="#aaa" stroke-width=".21">
<path d="M124 201.5v2.8M124 201.5h3M124 201.5l-1.5-1.7-.6 .6 2.1 2M127 201.5v2.8M128.4 200.4l-.3-.9-1.1 2M128.6 200.2l-1.6 2.7"/>
<circle cx="125.8" cy="200.2" r=".4"/>
</g>
<path d="M128.3 204.3h1.4M128.3 201.5h1.4M129 201.1v3.7" fill="none" stroke="#80c2ff" stroke-width=".21"/>
<path d="M128.5 204l1 .6M128.5 201.3l1 .5" fill="none" stroke="#41a5ff" stroke-width=".25"/>
<path d="M110.1 202.9h13.6" fill="none" stroke="#010101" stroke-width=".35"/>
<path d="M123.7 202.5l1.4 .4-1.4 .3z" fill="#010101"/>
<path d="M117.4 196.4l6.7 3.9M110.1 202.9h.1" fill="none" stroke="#010101" stroke-width=".35"/>
<path d="M124.2 199.9l1.1 1.1-1.4-.4z" fill="none" stroke="#010101" stroke-width=".21"/>
<path d="M124.2 199.9l1.1 1.1-1.4-.4z" fill="#010101"/>
<path d="M113.3 196.4h4.1M123.9 210.1l-6.5 5" fill="none" stroke="#010101" stroke-width=".35"/>
<path d="M123.7 209.8l1.3-.5-.9 1.1z" fill="none" stroke="#010101" stroke-width=".21"/>
<path d="M123.7 209.8l1.3-.5-.9 1.1z" fill="#010101"/>
<path d="M113.3 215.1h4.1" fill="none" stroke="#010101" stroke-width=".35"/>
<path d="M145.7 191.9a33.7 33.7 0 0 1 22.7-10.6l.6 9a24.9 24.9 0 0 0-23.5 24.9h-9.1a33.9 33.9 0 0 1 9.3-23.3z" fill-rule="evenodd" fill="#fff"/>
<path d="M146.4 191.1a33.9 33.9 0 0 1 22-9.8l.6 9a25 25 0 0 0-23.5 24.9h-9.1a33.9 33.9 0 0 1 10-24.1z" fill="none" stroke="#039e22" stroke-width=".21"/>
<g fill="none" stroke="#42c342" stroke-width=".21">
<path d="M147 197.3l-1.5 2.2M147.7 196.5h.1M150.4 193.6l-1.9 1.9M151.2 192.9h.1M154.4 190.5l-2.2 1.5M155.3 189.9h.1M158.9 188.1l-2.4 1.2M159.9 187.7h.1M163.7 186.6l-2.5 .7M164.8 186.4h.1M168.7 185.8l-2.6 .3M140.9 215.1v.1"/>
<path d="M141.2 211.2l-.2 2.6M141.4 210.1h.1M142.3 206.2l-.7 2.6M142.7 205.2v.1M144.3 201.6l-1.1 2.4M144.8 200.6v.1"/>
</g>
<circle cx="141" cy="213.2" r="1.69" fill="#d48781"/>
<circle cx="141" cy="213.2" r="1.71" fill="none" stroke="#a81003" stroke-width=".35"/>
<path d="M138.7 213.2h1.7M141 210.9v1.7M141 213.2h.1M141 213.8v1.4M141.6 213.2h1.7" fill="none" stroke="#ff0101" stroke-width=".21"/>
<circle cx="142.9" cy="204.5" r="1.7" fill="#d48781"/>
<circle cx="142.9" cy="204.6" r="1.69" fill="none" stroke="#a81003" stroke-width=".35"/>
<path d="M140.6 204.6h1.7M142.9 202.3v1.7M142.9 204.6h.1M142.9 205.1v1.8M143.5 204.6h1.7" fill="none" stroke="#ff0101" stroke-width=".21"/>
<circle cx="148.7" cy="195.3" r="1.71" fill="#d48781"/>
<circle cx="148.7" cy="195.3" r="1.71" fill="none" stroke="#a81003" stroke-width=".35"/>
<path d="M146.4 195.3h1.7M148.7 193v1.7M148.7 195.3h.1M148.7 195.9v1.7M149.3 195.3h1.7" fill="none" stroke="#ff0101" stroke-width=".21"/>
<circle cx="156.4" cy="189.3" r="1.68" fill="#d48781"/>
<circle cx="156.4" cy="189.3" r="1.69" fill="none" stroke="#a81003" stroke-width=".35"/>
<path d="M154.1 189.3h1.6M156.4 189.3h.1M156.4 187v1.7M156.4 189.9v1.7M157 189.3h1.7" fill="none" stroke="#ff0101" stroke-width=".21"/>
<circle cx="167" cy="186" r="1.7" fill="#d48781"/>
<circle cx="167" cy="186" r="1.69" fill="none" stroke="#a81003" stroke-width=".35"/>
<path d="M164.7 186h1.7M167 186h.1M167 183.7v1.7M167 186.6v1.7M167.6 186h1.7" fill="none" stroke="#ff0101" stroke-width=".21"/>
<path d="M168.9 179.4v12.8M144.4 194.4l.4-.3 5.7 5-.3 .4zM144.8 194.7l1.6 .8M145.1 194.4l1 1.5M147.5 191.3l5.6 5.1-.3 .2-5.6-4.9zM147.5 191.9l1.5 .8M147.9 191.5l.8 1.5M149.2 198.5l1 .3M149.5 198.2l.4 1M151.4 195.4l1.4 .7M151.6 195.1l.9 1.2M134 215.2h13.9" fill="none" stroke="#010101" stroke-width=".21"/>
<path d="M168.5 182.6a32.7 32.7 0 0 0-30.8 32.4M168.9 189.3a25.9 25.9 0 0 0-24.5 25.7M168.9 188.3a27 27 0 0 0-26.3 26.7M168.9 183.9a31.8 31.8 0 0 0-29.7 31.4" fill="none" stroke="#aaa" stroke-width=".21"/>
<path d="M150.5 199.5l5.2 5" fill="none" stroke="#010101" stroke-width=".25"/>
<path d="M149.7 198.8l1 .5-.4 .4z" fill="none" stroke="#010101" stroke-width=".35"/>
<path d="M149.7 198.8l1 .5-.4 .4z" fill="#010101"/>
<path d="M154.7 194.6l5.7 1.5M155.7 204.5h1.9" fill="none" stroke="#010101" stroke-width=".25"/>
<path d="M153.7 194.3h1.1l-.2 .5z" fill="none" stroke="#010101" stroke-width=".35"/>
<path d="M153.7 194.3h1.1l-.2 .5z" fill="#010101"/>
<path d="M163.9 176.5l3.4 8.4M160.4 196.1h1.9" fill="none" stroke="#010101" stroke-width=".25"/>
<path d="M167 185l.6-.2 .1 1.1z" fill="none" stroke="#010101" stroke-width=".35"/>
<path d="M167 185l.6-.2 .1 1.1z" fill="#010101"/>
<path d="M163.9 176.5h1.9" fill="none" stroke="#010101" stroke-width=".25"/>
<path d="M38.5 181.7h3.8v27.6h-3.8z" fill-rule="evenodd" fill="#aaa"/>
<path d="M38.5 181.7h3.8v27.6h-3.8z" fill="none" stroke="#010101" stroke-width=".21"/>
<path d="M34.7 207.8h3.8v1.5h3.8v-1.5h3.8v4.8h-11.4z" fill-rule="evenodd" fill="#f1d696"/>
<path d="M34.7 207.8h3.8v1.5h3.8v-1.5h3.8v4.8h-11.4z" fill="none" stroke="#010101" stroke-width=".21"/>
<path d="M34.7 189.6h3.8v18.2h-3.8z" fill-rule="evenodd" fill="#fff"/>
<g fill="none" stroke="#a2a234" stroke-width=".21">
<path d="M35 198.4l-.3 .2M35 191.8l-.3 .1M35 195.1l-.3 .2M36.4 193.4l.7 .4M36.4 190.1l.7 .4M36.4 196.8l.7 .3M37.1 189.7v.8M37.1 193v.8M37.1 196.3v.8M37.1 199.6v.9M37.8 196.8l-.7 .3M37.8 190.1l-.7 .4"/>
<path d="M37.8 193.4l-.7 .4M35 205.1l-.3 .1M35 201.7l-.3 .2M36.4 200.1l.7 .4M36.4 206.7l.7 .4M36.4 203.4l.7 .4M37.1 203v.8M37.1 206.3v.8M37.8 203.4l-.7 .4M37.8 206.7l-.7 .4M37.8 200.1l-.7 .4"/>
</g>
<path d="M34.7 189.6h3.8v18.2h-3.8z" fill="none" stroke="#808001" stroke-width=".25"/>
<path d="M42.3 189.6h3.8v18.2h-3.8z" fill-rule="evenodd" fill="#fff"/>
<g fill="none" stroke="#a2a234" stroke-width=".21">
<path d="M42.3 190.2l.6 .3M42.3 196.8l.6 .3M42.3 193.5l.6 .3M42.9 189.7v.8M42.9 193v.8M42.9 196.3v.8M42.9 199.6v.9M43.6 193.4l-.7 .4M43.6 196.8l-.7 .3M43.6 190.1l-.7 .4M45 191.8l.8 .4M45 198.4l.8 .4"/>
<path d="M45 195.1l.8 .4M45.8 191.3v.9M45.8 194.7v.8M45.8 198v.8M46.1 198.6l-.3 .2M46.1 191.9l-.3 .3M46.1 195.3l-.3 .2M42.3 203.5l.6 .3M42.3 200.2l.6 .3M42.3 206.8l.6 .3M42.9 203v.8M42.9 206.3v.8"/>
<path d="M43.6 206.7l-.7 .4M43.6 200.1l-.7 .4M43.6 203.4l-.7 .4M45 205.1l.8 .4M45 201.7l.8 .4M45.8 201.3v.8M45.8 204.6v.9M46.1 205.2l-.3 .3M46.1 201.9l-.3 .2"/>
</g>
<path d="M42.3 189.6h3.8v18.2h-3.8z" fill="none" stroke="#808001" stroke-width=".25"/>
<g fill="none" stroke="#010101" stroke-width=".21">
<path d="M25.1 189.6h9.6v23h11.4v-23h9.2M27.9 189v24.1M37.9 181.7h1.6v-1.2l1.3 2.2v-1h3.1M27 212.6h4.8M30.6 212.2l1.2 .7M30.6 207.4l1.2 .7M32.9 207.8h5.6M32.9 209.3h2.7M33.2 207.4l1.2 .7M33.2 209l1.2 .6M33.8 207.2v2.7M34.1 215.1h12.6"/>
<path d="M34.7 214.2v1.8M35 203.2l-.7 1.3M38.9 203.2l-.8 1.3M42.3 207.8h3.8M42.7 203.2l-.7 1.3M46.1 214.2v1.8M46.5 203.2l-.7 1.3"/>
</g>
<g fill="none" stroke="#010101" stroke-width=".35">
<path d="M27.3 189.2l1.2 .7M41.7 186.7l.5 .5-1.2 .7zM27.3 212.2l1.2 .7M30.3 212.6h1.8M30.3 207.8h1.8M31.2 207.2v5.9M34.1 203.9h12.6M34.7 202.9v2M35 214.5l-.7 1.2M38.5 202.9v2M42.3 202.9v2M46.1 202.9v2"/>
<path d="M46.5 214.5l-.7 1.2"/>
</g>
<path d="M43.8 185.2l-1.8 1.7" fill="none" stroke="#010101" stroke-width=".25"/>
<path d="M41.7 186.7l.5 .5-1.2 .7z" fill="#010101"/>
<path d="M43.8 185.2h3.1M47.6 194.3l-2.1 2.6" fill="none" stroke="#010101" stroke-width=".25"/>
<path d="M45.2 196.7l.6 .4-1.1 .9z" fill="none" stroke="#010101" stroke-width=".35"/>
<path d="M45.2 196.7l.6 .4-1.1 .9z" fill="#010101"/>
<path d="M47.6 194.3h3.3M48.9 201.9l-5.6 5.7" fill="none" stroke="#010101" stroke-width=".25"/>
<path d="M43.1 207.3l.5 .5-1.3 .7z" fill="none" stroke="#010101" stroke-width=".35"/>
<path d="M43.1 207.3l.5 .5-1.3 .7z" fill="#010101"/>
<path d="M48.9 201.9h2.5M49.1 207.1l-3.1 3" fill="none" stroke="#010101" stroke-width=".25"/>
<path d="M45.8 209.9l.5 .5-1.2 .7z" fill="none" stroke="#010101" stroke-width=".35"/>
<path d="M45.8 209.9l.5 .5-1.2 .7z" fill="#010101"/>
<path d="M49.1 207.1h2.4" fill="none" stroke="#010101" stroke-width=".25"/>
<path d="M137.8 57.9h37.8M59.9 102.3h10.8M137.7 106.3h34.9M32.2 172h41.7M116.5 169.7h30.9M26.9 229.3h42.2M94.8 231.4h23.5M146.4 224.9h36.6" fill="none" stroke="#000" stroke-width=".3"/>
<path d="M164.8 230.4h10.3" fill="none" stroke="#000" stroke-width=".21"/>
<g font-size="4.1" fill="#00f">
<text x="12" y="18.4" transform="rotate(27 12 18.4)">S-02</text>
<text x="116.2" y="71.2" transform="rotate(27 116.2 71.2)">S-02</text>
</g>
<g font-size="4.1">
<text x="137.8" y="57.3">FRONT ELEVATION</text>
<text x="59.9" y="101.8">PLAN</text>
<text x="137.7" y="105.7">BACK ELEVATION</text>
<text x="32.2" y="171.4">TRADITIONAL TUKUL</text>
<text x="116.5" y="169.1">SECTION S2-S2</text>
<text x="146.4" y="224.3">MUD WALL DETAIL</text>
<text x="26.9" y="228.7">FOUNDATION DETAIL</text>
<text x="94.8" y="230.8">DETAIL AT A</text>
<text x="18.6" y="242.3">UNITED NATIONS HIGH</text>
<text x="20.3" y="248.3">COMMISSIONER FOR</text>
<text x="138.3" y="246.5">Traditional Tukul for 6 persons</text>
<text x="30.3" y="254.3">REFUGEES</text>
<text x="22.5" y="273.9">Transitional Shelter</text>
<text x="163.1" y="271.5">1:100</text>
<text x="34.7" y="279.9">Project</text>
</g>
<g font-size="2.8" fill="#00f">
<text x="36.8" y="54.7" transform="rotate(-90 36.8 54.7)">5.250</text>
<text x="59.4" y="72.3" transform="rotate(17 59.4 72.3)">900</text>
<text x="65.4" y="91.3">5.250</text>
<text x="65.4" y="95.7">5.850</text>
<text x="95" y="141.2" transform="rotate(-90 95 141.2)">3,600</text>
<text x="101.8" y="151.2" transform="rotate(-90 101.8 151.2)">1,600</text>
<text x="129.2" y="161.9">5,000</text>
</g>
<g font-size="2.8">
<text x="99" y="117.9">30mm Local Sticks</text>
<text x="106.8" y="114.9">Local Thatch</text>
<text x="98.6" y="124.2">50mm Local Pole</text>
<text x="99.7" y="121">@125mm c/c</text>
<text x="98.6" y="127.3">@200 c/c</text>
<text x="162.4" y="130">150mm Gap between mud wall</text>
<text x="106.8" y="136.5">A</text>
<text x="162.4" y="133.1">&amp; thatch for vent &amp; light</text>
<text x="162.8" y="137.9">75mm dia local Y-fork Pole</text>
<text x="163.4" y="143.6">50mm dia local poles</text>
<text x="163.2" y="149.4">30mm dia local Sticks &amp;</text>
<text x="163.2" y="152.5">bamboo strips</text>
<text x="164.8" y="230">NOTES:</text>
<text x="164.8" y="233.1">Plastic sheet will be provided</text>
<text x="164.8" y="236.3">for partition</text>
<text x="74.6" y="241.6">Drawn by</text>
<text x="74.6" y="245.7">Dangol Purushotam</text>
<text x="116" y="245.7">25/01/2011</text>
<text x="119.6" y="241.6">Date</text>
<text x="137.7" y="241.3">Drawing Name</text>
<text x="74.6" y="253.7">Checked by</text>
<text x="74.6" y="257.6">Dangol</text>
<text x="119.6" y="253.7">Date</text>
<text x="137.7" y="253.8">Drawing Status</text>
<text x="139.8" y="257.8">Plan, Elevation, Section &amp; Structural Details</text>
<text x="11" y="259">The Office of Deputy Representative (South)</text>
<text x="137.7" y="266.3">Drawing Scale</text>
<text x="137.7" y="277.2">Layout ID</text>
<text x="167.7" y="277.2">Status</text>
<text x="182.7" y="277.2">Revision</text>
</g>
<g font-size="2.6">
<text x="47.6" y="186">Vertical Y- fork local Pole</text>
<text x="51.6" y="195.2">Compacted Earth</text>
<text x="52.2" y="202.8">75diax25 Groove</text>
<text x="52.2" y="207.9">Local Stone Pad</text>
</g>
<text font-size="2.6" fill="#55f" x="44.3" y="188.9">Ground Level</text>
<g font-size="2.4">
<text x="93.5" y="28.4">75mm dia Y-fork</text>
<text x="93.5" y="31.2">local Pole</text>
</g>
<g font-size="2.1">
<text x="166.4" y="175.9">75mm Y-fork local Pole</text>
<text x="167" y="178.3">for vertical reinforcing</text>
<text x="87.1" y="189.3">30mm Local Sticks @125mm c/c</text>
<text x="91.7" y="191.4">50mm Local Pole @200 c/c</text>
<text x="105.6" y="186.7">Local Thatch</text>
<text x="85.5" y="195.9">Bunch of local sticks tie up by</text>
<text x="162.9" y="194.4">Bamboo horizontal Band</text>
<text x="162.9" y="196.7">@100mm c/c throughout</text>
<text x="80.5" y="202.3">150mm gaps between mud wall</text>
<text x="85.5" y="198.2">rope &amp; binding wire</text>
<text x="158.2" y="202.8">Bamboo Strut as key</text>
<text x="163.4" y="199.1">mud wall ht.</text>
<text x="80.5" y="204.7">&amp; thatch for light &amp; vent</text>
<text x="158.2" y="207.5">horizontal bracing</text>
<text x="158.8" y="205.1">to tie up bamboo</text>
<text x="88.2" y="215.7">75mm dia Y-fork local pole</text>
</g>
<g font-size="1.7">
<text x="27.6" y="202.4" transform="rotate(-90 27.6 202.4)">450</text>
<text x="35.6" y="203.6">75</text>
<text x="39.5" y="203.6">75</text>
<text x="43.3" y="203.6">75</text>
<text x="33.2" y="209.4" transform="rotate(-90 33.2 209.4)">25</text>
<text x="30.6" y="211.5" transform="rotate(-90 30.6 211.5)">100</text>
<text x="35.8" y="214.8">225(Square)</text>
</g>
<text font-size="1.6" fill="#00f" x="128.4" y="204.3" transform="rotate(-90 128.4 204.3)">150</text>
</svg>
